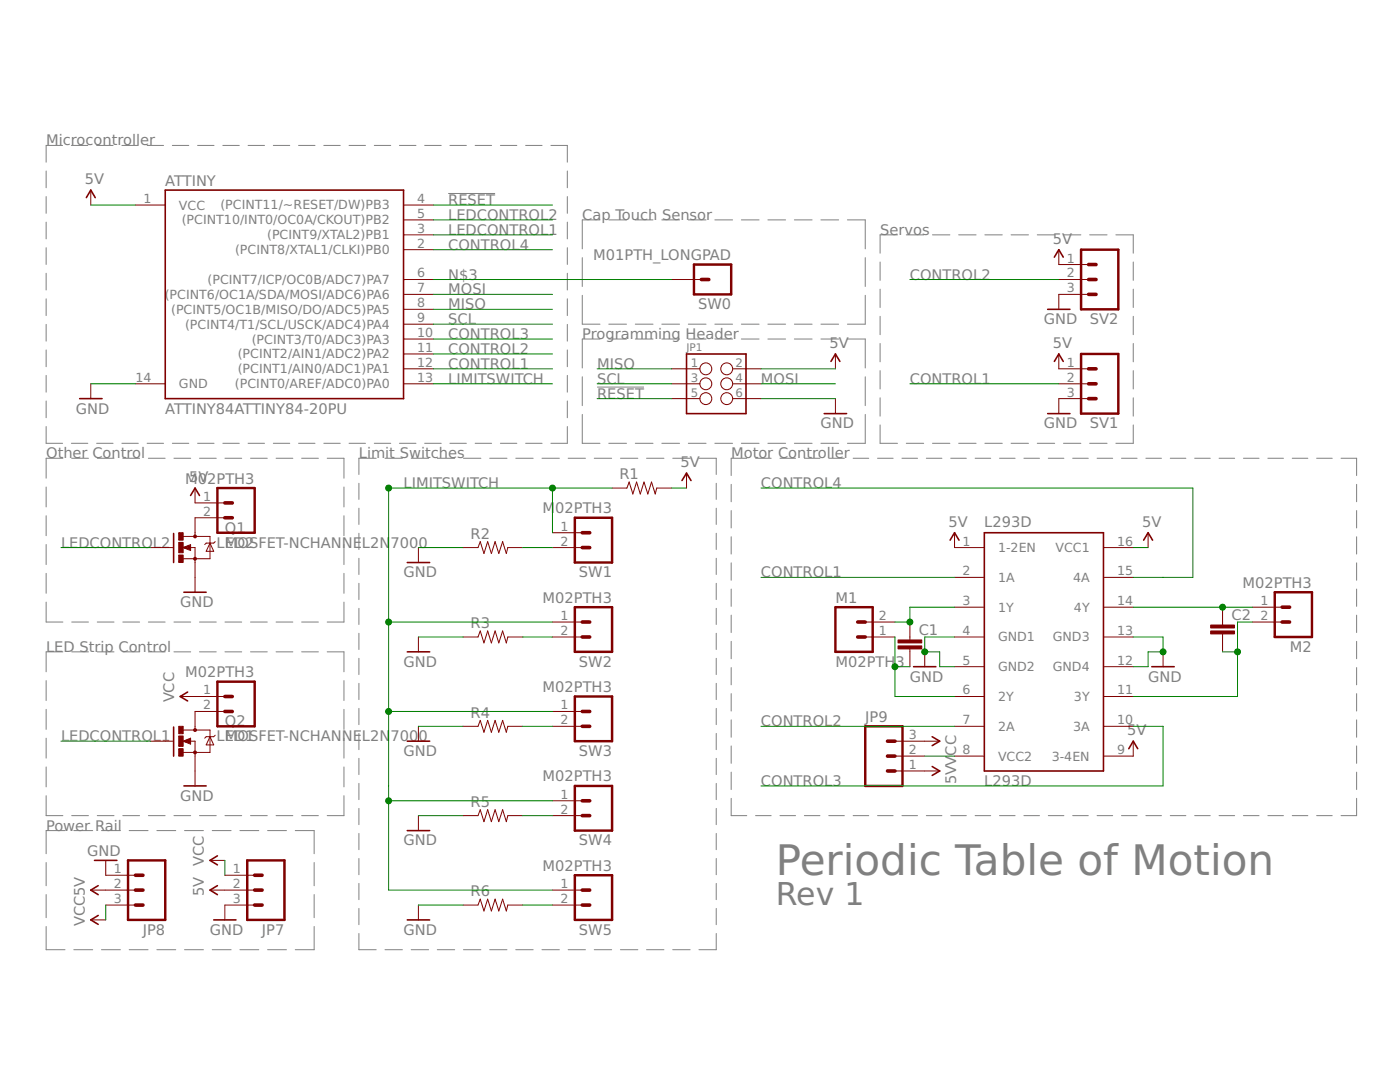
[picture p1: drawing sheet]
<svg xmlns="http://www.w3.org/2000/svg" width="279mm" height="216mm" viewBox="0 0 279 216" stroke-linecap="round" stroke-linejoin="round" font-family="sans-serif">
<g fill="none" stroke="#808080" stroke-width=".2">
<path d="M9.2 34.1v3.4M9.2 39.2v3.4M12.5 29h-3.3v3.4M14.2 29h3.3M19.3 29h3.3M24.3 29h3.3M29.4 29h3.2M34.4 29h3.3M39.4 29h3.3M44.5 29h3.3M49.5 29h3.3M54.5 29h3.3"/>
<path d="M59.6 29h3.3M64.6 29h3.3M69.7 29h3.2M74.7 29h3.3M79.7 29h3.3M84.8 29h3.3M89.5 38.6h9.3M89.8 29h3.3M94.8 29h3.3M99.9 29h3.2M104.9 29h3.3M109.9 29h3.3v3.4"/>
<path d="M113.2 34.1v3.4M113.2 39.2v3.4M9.2 44.3v3.4M9.2 49.4v3.4M9.2 54.5v3.4M9.2 59.6v3.4M113.2 44.3v3.4M113.2 49.4v3.4M113.2 54.5v3.4M113.2 59.6v3.4M116.2 51.4v5.8M116.2 58.9v5.8h3.5"/>
<path d="M119.7 43.9h-3.5v5.8M121.5 43.9h3.5M126.8 43.9h3.5M132.1 43.9h3.5M137.4 43.9h3.5M142.7 43.9h3.5M148 43.9h3.5M153.2 43.9h3.6M158.5 43.9h3.6M163.8 43.9h3.6M169.1 43.9h3.6v5.8M172.7 51.4v5.8"/>
<path d="M172.7 58.9v5.8h-3.6M175.6 52.3v3.6M175.6 57.7v3.7M179.1 46.9h-3.5v3.6M180.9 46.9h3.4M186.1 46.9h3.5M191.3 46.9h3.5M196.6 46.9h3.4M201.8 46.9h3.5M207 46.9h3.5M212.2 46.9h3.5M217.5 46.9h3.4"/>
<path d="M222.7 46.9h3.5v3.6M226.2 52.3v3.6M226.2 57.7v3.7M9.2 64.7v3.4M9.2 69.8v3.4M9.2 74.9v3.4M113.2 64.7v3.4M113.2 69.8v3.4M113.2 74.9v3.4M116.2 75.2v5.7M119.2 77.2h9.3M119.7 67.6h-3.5v5.8"/>
<path d="M121.5 67.6h3.5M121.5 64.7h3.5M126.8 67.6h3.5M126.8 64.7h3.5M132.1 67.6h3.5M132.1 64.7h3.5M137.4 67.6h3.5M137.4 64.7h3.5M142.7 67.6h3.5M142.7 64.7h3.5M148 67.6h3.5M148 64.7h3.5"/>
<path d="M153.2 67.6h3.6M153.2 64.7h3.6M158.5 67.6h3.6M158.5 64.7h3.6M163.8 67.6h3.6M163.8 64.7h3.6M169.1 67.6h3.6v5.8M172.7 75.2v5.7M175.6 63.1v3.7M175.6 68.5v3.7M175.6 74v3.6M175.6 79.4v3.6"/>
<path d="M226.2 63.1v3.7M226.2 68.5v3.7M226.2 74v3.6M226.2 79.4v3.6M9.2 85.1v3.4h3.3M9.2 80v3.4M9.2 97.2v4M12.6 91.4h-3.4v4M14.2 88.5h3.3M14.3 91.4h3.4M19.3 88.5h3.3M19.4 91.4h3.4"/>
<path d="M24.3 88.5h3.3M24.5 91.4h3.4M29.4 88.5h3.2M29.6 91.4h3.4M34.4 88.5h3.3M34.7 91.4h3.4M39.4 88.5h3.3M39.8 91.4h3.4M44.5 88.5h3.3M44.9 91.4h3.3M49.5 88.5h3.3M50 91.4h3.3"/>
<path d="M54.5 88.5h3.3M55.1 91.4h3.3M59.6 88.5h3.3M60.2 91.4h3.3M64.6 88.5h3.3M65.3 91.4h3.3v4M68.6 97.2v4M69.7 88.5h3.2M71.6 96.4v3.3M74.7 88.5h3.3M75.1 91.4h-3.5v3.3M76.8 91.4h3.5"/>
<path d="M79.7 88.5h3.3M82.1 91.4h3.4M84.8 88.5h3.3M87.3 91.4h3.4M89.8 88.5h3.3M92.5 91.4h3.5M94.8 88.5h3.3M97.7 91.4h3.5M99.9 88.5h3.2M102.9 91.4h3.5M104.9 88.5h3.3M108.2 91.4h3.4"/>
<path d="M113.2 85.1v3.4h-3.3M113.2 80v3.4M113.4 91.4h3.4M116.2 82.7v5.8h3.5M118.6 91.4h3.5M121.5 88.5h3.5M123.8 91.4h3.5M126.8 88.5h3.5M129 91.4h3.5M132.1 88.5h3.5M134.3 91.4h3.4M137.4 88.5h3.5"/>
<path d="M139.5 91.4h3.4v3.3M142.7 88.5h3.5M142.9 96.4v3.3M145.9 96.6v3.5M148 88.5h3.5M149 91.4h-3.1v3.5M150.8 91.4h3.1M153.2 88.5h3.6M155.7 91.4h3.1M158.5 88.5h3.6M160.5 91.4h3.1M163.8 88.5h3.6"/>
<path d="M165.4 91.4h3.1M170.3 91.4h3.1M172.7 82.7v5.8h-3.6M175.1 91.4h3.1M175.6 84.8v3.7h3.5M180 91.4h3.1M180.9 88.5h3.4M184.9 91.4h3.1M186.1 88.5h3.5M189.7 91.4h3.1M191.3 88.5h3.5M194.6 91.4h3.1"/>
<path d="M196.6 88.5h3.4M199.5 91.4h3.1M201.8 88.5h3.5M204.3 91.4h3.2M207 88.5h3.5M209.2 91.4h3.1M212.2 88.5h3.5M214.1 91.4h3.1M217.5 88.5h3.4M218.9 91.4h3.2M223.8 91.4h3.1M226.2 84.8v3.7h-3.5"/>
<path d="M228.7 91.4h3.1M233.6 91.4h3.1M238.4 91.4h3.1M243.3 91.4h3.1M248.2 91.4h3.1M253 91.4h3.1M257.9 91.4h3.1M262.8 91.4h3.1M267.6 91.4h3.1v3.5M270.7 96.6v3.5M9.2 102.9v4M9.2 108.6v4"/>
<path d="M9.2 114.4v4M68.6 102.9v4M68.6 108.6v4M68.6 114.4v4M71.6 101.4v3.2M71.6 106.4v3.2M71.6 111.4v3.2M71.6 116.4v3.2M142.9 101.4v3.2M142.9 106.4v3.2M142.9 111.4v3.2M142.9 116.4v3.2"/>
<path d="M145.9 101.9v3.4M145.9 107.1v3.5M145.9 112.3v3.5M145.9 117.5v3.5M270.7 101.9v3.4M270.7 107.1v3.5M270.7 112.3v3.5M270.7 117.5v3.5M9.2 120.1v4h3.4M9.2 135.8v4M12.6 130.1h-3.4v3.9M14.3 124.1h3.4"/>
<path d="M14.3 130.1h3.4M19.4 124.1h3.4M19.4 130.1h3.4M24.5 124.1h3.4M24.5 130.1h3.4M29.6 124.1h3.4M29.6 130.1h3.4M34.7 124.1h3.4M34.7 130.1h3.4M39.8 124.1h3.4M39.8 130.1h3.4M44.9 124.1h3.3"/>
<path d="M44.9 130.1h3.3M50 124.1h3.3M50 130.1h3.3M55.1 124.1h3.3M55.1 130.1h3.3M60.2 124.1h3.3M60.2 130.1h3.3M65.3 130.1h3.3v3.9M68.6 120.1v4h-3.3M68.6 135.8v4M71.6 121.4v3.2M71.6 126.4v3.2"/>
<path d="M71.6 131.4v3.2M71.6 136.4v3.2M142.9 121.4v3.2M142.9 126.4v3.2M142.9 131.4v3.2M142.9 136.4v3.2M145.9 122.7v3.5M145.9 128v3.4M145.9 133.2v3.5M145.9 138.4v3.5M270.7 122.7v3.5M270.7 128v3.4"/>
<path d="M270.7 133.2v3.5M270.7 138.4v3.5M9.2 158.8v4h3.4M9.2 141.5v4M9.2 147.3v4M9.2 153v4M68.6 158.8v4h-3.3M68.6 141.5v4M68.6 147.3v4M68.6 153v4M71.6 141.4v3.2M71.6 146.3v3.3"/>
<path d="M71.6 151.3v3.3M71.6 156.3v3.3M142.9 141.4v3.2M142.9 146.3v3.3M142.9 151.3v3.3M142.9 156.3v3.3M145.9 159.3v3.5h3.1M145.9 143.6v3.5M145.9 148.8v3.5M145.9 154.1v3.4M270.7 143.6v3.5M270.7 148.8v3.5"/>
<path d="M270.7 154.1v3.4M270.7 159.3v3.5h-3.1M9.2 172.1v4.6M9.2 178.5v4.6M13 165.7h-3.8v4.6M14.3 162.8h3.4M14.7 165.7h3.8M19.4 162.8h3.4M20.3 165.7h3.7M24.5 162.8h3.4M25.8 165.7h3.7M29.6 162.8h3.4"/>
<path d="M31.3 165.7h3.8M34.7 162.8h3.4M36.8 165.7h3.8M39.8 162.8h3.4M42.4 165.7h3.7M44.9 162.8h3.3M47.9 165.7h3.7M50 162.8h3.3M53.4 165.7h3.8M55.1 162.8h3.3M58.9 165.7h3.8v4.6M60.2 162.8h3.3"/>
<path d="M62.7 172.1v4.6M62.7 178.5v4.6M71.6 161.3v3.2M71.6 166.3v3.2M71.6 171.3v3.2M71.6 176.3v3.2M142.9 161.3v3.2M142.9 166.3v3.2M142.9 171.3v3.2M142.9 176.3v3.2M150.8 162.8h3.1M155.7 162.8h3.1"/>
<path d="M160.5 162.8h3.1M165.4 162.8h3.1M170.3 162.8h3.1M175.1 162.8h3.1M180 162.8h3.1M184.9 162.8h3.1M189.7 162.8h3.1M194.6 162.8h3.1M199.5 162.8h3.1M204.3 162.8h3.2M209.2 162.8h3.1M214.1 162.8h3.1"/>
<path d="M218.9 162.8h3.2M223.8 162.8h3.1M228.7 162.8h3.1M233.6 162.8h3.1M238.4 162.8h3.1M243.3 162.8h3.1M248.2 162.8h3.1M253 162.8h3.1M257.9 162.8h3.1M262.8 162.8h3.1M9.2 184.9v4.6h3.8M14.7 189.5h3.8"/>
<path d="M20.3 189.5h3.7M25.8 189.5h3.7M31.3 189.5h3.8M36.8 189.5h3.8M42.4 189.5h3.7M47.9 189.5h3.7M53.4 189.5h3.8M62.7 184.9v4.6h-3.8M71.6 186.3v3.2h3.5M71.6 181.3v3.2M76.8 189.5h3.5M82.1 189.5h3.4"/>
<path d="M87.3 189.5h3.4M92.5 189.5h3.5M97.7 189.5h3.5M102.9 189.5h3.5M108.2 189.5h3.4M113.4 189.5h3.4M118.6 189.5h3.5M123.8 189.5h3.5M129 189.5h3.5M134.3 189.5h3.4M142.9 181.3v3.2M142.9 186.3v3.2h-3.4"/>
</g>
<g fill="none" stroke="#800000" stroke-width=".32">
<path d="M17.2 39.4l.9-1.5 .9 1.5M33 37.9h47.5v41.6h-47.5zM210.4 51.3l.9-1.5 .9 1.5M15.9 79.5h4.5M137 70.6h11.9v11.9h-11.9zM165.8 72.1l.9-1.5 .9 1.5M209.1 61.7h4.4M210.4 72.1l.9-1.5 .9 1.5M38 98.9l.9-1.5 .9 1.5M136.1 95.9l.9-1.5 .9 1.5M164.5 82.5h4.5M209.1 82.5h4.4"/>
<path d="M34.6 106.4v5.8M36.7 118.2h4.4M81.3 112.2h4.4M189.6 107.8l.9-1.5 .9 1.5M196.4 106.3h23.8v47.5h-23.8zM228.2 107.8l.9-1.5 .9 1.5M37.4 138.1l-1.4 .9 1.4 .9M81.3 130.1h4.4M182.3 133h4.5M229.9 133h4.4M34.6 145.1v5.8M36.7 156.8h4.4"/>
<path d="M81.3 147.9h4.4M186 147l1.5 .9-1.5 .9M186 153l1.5 .8-1.5 .9M225.3 149.4l.9-1.5 .9 1.5M18.9 171.7h4.4M19.6 176.7l-1.5 .9 1.5 .9M43.4 176.7l-1.5 .9 1.5 .9M43.4 170.8l-1.5 .9 1.5 .9M81.3 165.7h4.4M19.6 182.7l-1.5 .9 1.5 .8M42.7 183.6h4.4M81.3 183.6h4.4"/>
</g>
<g fill="none" stroke="#800000" stroke-width=".2">
<path d="M18.1 37.9v3M27 40.9h6M80.5 40.9h6M80.5 58.7h6M80.5 55.8h6M80.5 49.8h6M80.5 46.9h6M80.5 43.9h6M134 55.8h6M211.3 55.8h6M211.3 49.8v3h6M217.3 58.7h-6v3"/>
<path d="M18.1 76.6v2.9M27 76.6h6M80.5 67.6h6M80.5 70.6h6M80.5 73.6h6M80.5 76.6h6M80.5 64.7h6M80.5 61.7h6M134 73.6h5.7M134 76.6h5.7M134 79.5h5.7M146.2 73.6h5.7"/>
<path d="M146.2 76.6h5.7M146.2 79.5h5.7M166.7 70.6v3M166.7 79.5v3M211.3 70.6v3h6M211.3 76.6h6M217.3 79.5h-6v3M38.9 97.4v3h6M122.2 97.4h2.9l.5-1.2 .7 2.4 .7-2.4 .8 2.4 .7-2.4 .8 2.4 .7-2.4 .8 2.4 .3-1.2h2.9M137 94.4v3M30 109.3h4.5M36.6 109.3l1.4-.6v1.2z"/>
<path d="M36.6 107h5.3v4.5h-5.3M37.9 109.3h1v8.9M41.9 108.4l.8 1.6h-1.6zM42.9 108.1l-.2 .3h-1.6l-.2 .3M44.9 103.3h-6v3.7M83.5 109.3v2.9M92.4 109.3h3l.4-1.2 .8 2.3 .7-2.3 .8 2.3 .7-2.3 .7 2.3 .8-2.3 .7 2.3 .3-1.1h3M110.3 109.3h5.9M110.3 106.3h5.9M190.5 106.3v3h5.9M190.5 115.2h5.9M220.2 109.3h6"/>
<path d="M220.2 115.2h6M229.1 106.3v3M36 139h8.9M83.5 127.1v3M92.4 127.1h3l.4-1.2 .8 2.4 .7-2.4 .8 2.4 .7-2.4 .7 2.4 .8-2.4 .7 2.4 .3-1.2h3M110.3 127.1h5.9M110.3 124.1h5.9M172.7 127.1h5.9M172.7 124.1h5.9M181.6 124.1v3.6M181.6 129.5v3.5M184.6 130.1v2.9"/>
<path d="M190.5 121.2h5.9M190.5 127.1h5.9M190.5 133h5.9M190.5 139h5.9M220.2 121.2h6M220.2 127.1h6M220.2 133h6M220.2 139h6M232.1 130.1v2.9M244 121.2v3.5M244 126.5v3.6M249.9 121.2h6"/>
<path d="M249.9 124.1h6M30 147.9h4.5M36.6 147.9l1.4-.6v1.2zM36.6 145.7h5.3v4.4h-5.3M37.9 147.9h1v8.9M41.9 147l.8 1.6h-1.6zM42.9 146.7l-.2 .3h-1.6l-.2 .3M44.9 142h-6v3.7M83.5 144.9v3M92.4 144.9h3l.4-1.2 .8 2.4 .7-2.4 .8 2.4 .7-2.4 .7 2.4 .8-2.4 .7 2.4 .3-1.2h3M110.3 144.9h5.9M110.3 142h5.9"/>
<path d="M110.3 159.8h5.9M178.6 150.9h6M178.6 147.9h8.9M178.6 153.8h8.9M190.5 144.9h5.9M190.5 150.9h5.9M220.2 144.9h6M226.2 147.9v3h-6M18.1 177.6h8.9M21.1 171.7v2.9h5.9M41.9 177.6h8.9M41.9 171.7h3"/>
<path d="M44.9 174.6h5.9M83.5 162.8v2.9M92.4 162.8h3l.4-1.2 .8 2.4 .7-2.4 .8 2.4 .7-2.4 .7 2.4 .8-2.4 .7 2.4 .3-1.2h3M110.3 162.8h5.9M110.3 177.6h5.9M18.1 183.6h3M21.1 180.6h5.9M50.8 180.6h-5.9v3M83.5 180.6v3M92.4 180.6h3l.4-1.2 .8 2.4 .7-2.4 .8 2.4 .7-2.4 .7 2.4 .8-2.4 .7 2.4 .3-1.2h3M110.3 180.6h5.9"/>
<circle cx="140.9" cy="76.6" r="1.19"/>
<circle cx="140.9" cy="73.6" r="1.19"/>
<circle cx="140.9" cy="79.5" r="1.19"/>
<circle cx="145" cy="79.5" r="1.19"/>
<circle cx="145" cy="76.6" r="1.19"/>
<circle cx="145" cy="73.6" r="1.19"/>
</g>
<g fill="none" stroke="#800000" stroke-width=".49">
<path d="M138.5 52.8h7.4v5.9h-7.4zM215.8 49.8h7.4v11.9h-7.4zM215.8 70.6h7.4v11.9h-7.4zM43.4 97.4h7.4v8.9h-7.4zM114.7 103.3h7.5v8.9h-7.5zM254.4 118.2h7.4v8.9h-7.4zM43.4 136h7.4v8.9h-7.4zM114.7 121.2h7.5v8.9h-7.5zM114.7 139h7.5v8.9h-7.5zM166.7 121.2h7.5v8.9h-7.5zM114.7 156.8h7.5v8.9h-7.5zM172.7 144.9h7.4v11.9h-7.4z"/>
<path d="M25.5 171.7h7.5v11.9h-7.5zM49.3 171.7h7.5v11.9h-7.5zM114.7 174.6h7.5v9h-7.5z"/>
<circle cx="38.9" cy="107" r=".15"/>
<circle cx="38.9" cy="111.5" r=".15"/>
<circle cx="38.9" cy="145.7" r=".15"/>
<circle cx="38.9" cy="150.1" r=".15"/>
</g>
<g fill="none" stroke="#800000" stroke-width=".72">
<path d="M140 55.8h1.5M217.3 55.8h1.4M217.3 58.7h1.4M217.3 52.8h1.4M217.3 79.5h1.4M217.3 76.6h1.4M217.3 73.6h1.4M44.9 103.3h1.5M44.9 100.4h1.5M116.2 109.3h1.5M116.2 106.3h1.5M44.9 139h1.5"/>
<path d="M116.2 124.1h1.5M116.2 127.1h1.5M171.2 124.1h1.5M171.2 127.1h1.5M255.9 124.1h1.5M255.9 121.2h1.5M44.9 142h1.5M116.2 142h1.5M116.2 144.9h1.5M116.2 159.8h1.5M177.1 147.9h1.5M177.1 150.9h1.5"/>
<path d="M177.1 153.8h1.5M27 177.6h1.5M27 174.6h1.5M50.8 177.6h1.5M50.8 174.6h1.5M116.2 162.8h1.5M116.2 177.6h1.5M27 180.6h1.5M50.8 180.6h1.5M116.2 180.6h1.5"/>
</g>
<g fill="#800000" stroke="#800000" stroke-width=".2">
<path d="M35.7 110.7h.9v1.5h-.9z"/>
<path d="M35.7 106.3h.9v1.5h-.9z"/>
<path d="M35.7 108.2h.9v2.1h-.9z"/>
<path d="M35.7 149.4h.9v1.5h-.9z"/>
<path d="M35.7 144.9h.9v1.5h-.9z"/>
<path d="M35.7 146.9h.9v2h-.9z"/>
<path d="M179.2 128.9h4.8v.6h-4.8z"/>
<path d="M179.2 127.7h4.8v.6h-4.8z"/>
<path d="M241.6 125.9h4.8v.6h-4.8z"/>
<path d="M241.6 124.7h4.8v.6h-4.8z"/>
</g>
<path d="M37.9 109l-1 .3 1 .3v-.3h-.3M37.9 147.6l-1 .3 1 .3v-.3h-.3" fill="none" stroke="#800000" stroke-width=".36"/>
<g fill="none" stroke="#008000" stroke-width=".2">
<path d="M18.1 40.9h8.9M86.5 40.9h23.8M86.5 55.8h47.5M86.5 49.8h23.8M86.5 58.7h23.8M86.5 46.9h23.8M86.5 43.9h23.8M181.6 55.8h29.7M18.1 76.6h8.9M86.5 76.6h23.8M86.5 64.7h23.8M86.5 73.6h23.8"/>
<path d="M86.5 70.6h23.8M86.5 67.6h23.8M86.5 61.7h23.8M119.2 76.6h14.8M119.2 79.5h14.8M119.2 73.6h14.8M151.9 76.6h14.8M151.9 79.5h14.8M151.9 73.6h14.8M181.6 76.6h29.7M110.3 97.4v8.9M122.2 97.4h-44.6v80.2h32.7"/>
<path d="M134 97.4h3M151.9 97.4h86.2v17.8h-11.9M12.2 109.3h17.8M83.5 109.3h8.9M104.3 109.3h6M151.9 115.2h38.6M226.2 109.3h2.9M77.6 124.1h32.7M83.5 127.1h8.9M104.3 127.1h6M178.6 133h3M178.6 127.1v11.9h11.9"/>
<path d="M190.5 127.1h-5.9v3h2.9v2.9h3M190.5 121.2h-8.9v2.9h-3M226.2 127.1h5.9v3h-3v2.9h-2.9M226.2 121.2h23.7M244 130.1h3M249.9 124.1h-2.9v14.9h-20.8M12.2 147.9h17.8M77.6 142h32.7M77.6 159.8h32.7M83.5 144.9h8.9M104.3 144.9h6M151.9 144.9h38.6"/>
<path d="M184.6 150.9h5.9M226.2 144.9h5.9v11.9h-80.2M44.9 171.7v2.9M83.5 162.8h8.9M104.3 162.8h6M21.1 180.6v3M83.5 180.6h8.9M104.3 180.6h6"/>
</g>
<g fill="#008000" stroke="#008000" stroke-width=".2">
<circle cx="184.6" cy="130.1" r=".59"/>
<circle cx="232.1" cy="130.1" r=".59"/>
<circle cx="244" cy="121.2" r=".59"/>
<circle cx="247" cy="130.1" r=".59"/>
<circle cx="181.6" cy="124.1" r=".59"/>
<circle cx="178.6" cy="133" r=".59"/>
<circle cx="110.3" cy="97.4" r=".59"/>
<circle cx="77.6" cy="97.4" r=".59"/>
<circle cx="77.6" cy="124.1" r=".59"/>
<circle cx="77.6" cy="142" r=".59"/>
<circle cx="77.6" cy="159.8" r=".59"/>
</g>
<text font-size="8.4" fill="#808080" x="154.8" y="174.6">Periodic Table of Motion</text>
<text font-size="6.3" fill="#808080" x="154.8" y="180.6">Rev 1</text>
<g font-size="2.9" fill="#808080">
<text x="9.2" y="29">Microcontroller</text>
<text x="16.9" y="36.8">5V</text>
<text x="33" y="37">ATTINY</text>
<text x="89.5" y="40.9">RESET</text>
<text x="89.5" y="46.9">LEDCONTROL1</text>
<text x="89.5" y="43.9">LEDCONTROL2</text>
<text x="116.2" y="43.9">Cap Touch Sensor</text>
<text x="175.6" y="46.9">Servos</text>
<text x="89.5" y="49.8">CONTROL4</text>
<text x="118.4" y="51.9">M01PTH_LONGPAD</text>
<text x="210.1" y="48.6">5V</text>
<text x="89.5" y="55.8">N$3</text>
<text x="89.5" y="58.7">MOSI</text>
<text x="181.6" y="55.8">CONTROL2</text>
<text x="89.5" y="64.7">SCL</text>
<text x="89.5" y="61.7">MISO</text>
<text x="139.3" y="61.7">SW0</text>
<text x="208.3" y="64.7">GND</text>
<text x="217.5" y="64.7">SV2</text>
<text x="89.5" y="70.6">CONTROL2</text>
<text x="89.5" y="67.7">CONTROL3</text>
<text x="116.2" y="67.7">Programming Header</text>
<text x="165.5" y="69.4">5V</text>
<text x="210.1" y="69.4">5V</text>
<text x="89.5" y="73.6">CONTROL1</text>
<text x="89.5" y="76.6">LIMITSWITCH</text>
<text x="119.2" y="76.6">SCL</text>
<text x="119.2" y="73.6">MISO</text>
<text x="151.9" y="76.6">MOSI</text>
<text x="181.6" y="76.6">CONTROL1</text>
<text x="15.2" y="82.5">GND</text>
<text x="33" y="82.5">ATTINY84ATTINY84-20PU</text>
<text x="119.2" y="79.5">RESET</text>
<text x="163.8" y="85.5">GND</text>
<text x="208.3" y="85.5">GND</text>
<text x="217.5" y="85.5">SV1</text>
<text x="9.2" y="91.4">Other Control</text>
<text x="71.6" y="91.4">Limit Switches</text>
<text x="123.6" y="95.6">R1</text>
<text x="135.8" y="93.2">5V</text>
<text x="145.9" y="91.4">Motor Controller</text>
<text x="37" y="96.5">M02PTH3</text>
<text x="37.7" y="96.2">5V</text>
<text x="80.5" y="97.4">LIMITSWITCH</text>
<text x="151.9" y="97.4">CONTROL4</text>
<text x="44.9" y="106.3">Q1</text>
<text x="93.9" y="107.5">R2</text>
<text x="108.3" y="102.4">M</text>
<text x="110.8" y="102.4">02PTH3</text>
<text x="189.3" y="105.1">5V</text>
<text x="196.4" y="105.1">L293D</text>
<text x="227.9" y="105.1">5V</text>
<text x="12.2" y="109.3">LEDCONTROL2</text>
<text x="43.2" y="109.3">LED2</text>
<text x="44.9" y="109.3">MOSFET-NCHANNE</text>
<text x="72.2" y="109.3">L2N</text>
<text x="77.9" y="109.3">7000</text>
<text x="80.5" y="115.2">GND</text>
<text x="115.5" y="115.2">SW1</text>
<text x="151.9" y="115.2">CONTROL1</text>
<text x="248" y="117.3">M02PTH3</text>
<text x="36" y="121.2">GND</text>
<text x="93.9" y="125.3">R3</text>
<text x="108.3" y="120.3">M02PTH3</text>
<text x="166.7" y="120.3">M1</text>
<text x="245.8" y="123.7">C2</text>
<text x="9.2" y="130.1">LED Strip Control</text>
<text x="183.4" y="126.7">C1</text>
<text x="257.4" y="130.1">M2</text>
<text x="37" y="135.1">M02PTH3</text>
<text x="80.5" y="133">GND</text>
<text x="115.5" y="133">SW2</text>
<text x="166.7" y="133">M02PTH</text>
<text x="178.7" y="133">3</text>
<text x="181.6" y="136">GND</text>
<text x="229.1" y="136">GND</text>
<text x="34.8" y="140.2" transform="rotate(-90 34.8 140.2)">VCC</text>
<text x="93.9" y="143.2">R4</text>
<text x="108.3" y="138.1">M02PTH3</text>
<text x="12.2" y="147.9">LEDCONTROL1</text>
<text x="43.2" y="147.9">LED1</text>
<text x="44.9" y="147.9">MOSFET-NCHANNE</text>
<text x="44.9" y="144.9">Q2</text>
<text x="72.2" y="147.9">L2N</text>
<text x="77.9" y="147.9">7000</text>
<text x="151.9" y="144.9">CONTROL2</text>
<text x="172.7" y="144">JP9</text>
<text x="225" y="146.7">5V</text>
<text x="80.5" y="150.9">GND</text>
<text x="108.3" y="155.9">M02PTH3</text>
<text x="115.5" y="150.9">SW3</text>
<text x="190.8" y="150.8" transform="rotate(-90 190.8 150.8)">CC</text>
<text x="36" y="159.8">GND</text>
<text x="93.9" y="161">R5</text>
<text x="151.9" y="156.8">CONTROL3</text>
<text x="190.8" y="156.5" transform="rotate(-90 190.8 156.5)">5VV</text>
<text x="196.4" y="156.8">L293D</text>
<text x="9.2" y="165.7">Power Rail</text>
<text x="17.4" y="170.8">GND</text>
<text x="40.7" y="172.9" transform="rotate(-90 40.7 172.9)">VCC</text>
<text x="80.5" y="168.7">GND</text>
<text x="108.3" y="173.7">M02PTH3</text>
<text x="115.5" y="168.7">SW4</text>
<text x="40.7" y="178.8" transform="rotate(-90 40.7 178.8)">5V</text>
<text x="93.9" y="178.8">R6</text>
<text x="16.9" y="184.8" transform="rotate(-90 16.9 184.8)">VCC5V</text>
<text x="28.5" y="186.5">JP8</text>
<text x="41.9" y="186.5">GND</text>
<text x="52.3" y="186.5">JP7</text>
<text x="80.5" y="186.5">GND</text>
<text x="115.5" y="186.5">SW5</text>
</g>
<g font-size="2.5" fill="#808080">
<text x="28.6" y="40.5">1</text>
<text x="35.7" y="41.8">VCC</text>
<text x="44" y="41.8">(PCINT11/~RESET/DW)PB3</text>
<text x="83.3" y="40.5">4</text>
<text x="36.3" y="44.8">(PCINT10/INT0/OC0A/CKOUT)PB2</text>
<text x="53.3" y="47.7">(PCINT9/XTAL2)PB1</text>
<text x="83.3" y="46.4">3</text>
<text x="83.3" y="43.5">5</text>
<text x="46.9" y="50.7">(PCINT8/XTAL1/CLKI)PB0</text>
<text x="83.3" y="49.4">2</text>
<text x="212.9" y="52.4">1</text>
<text x="32.9" y="59.6">(PCINT6/OC1A/SDA/MOSI/ADC6)PA6</text>
<text x="41.4" y="56.7">(PCINT7/ICP/OC0B/ADC7)PA7</text>
<text x="83.3" y="58.3">7</text>
<text x="83.3" y="55.4">6</text>
<text x="212.9" y="55.4">2</text>
<text x="212.9" y="58.3">3</text>
<text x="34.2" y="62.6">(PCINT5/OC1B/MISO/DO/ADC5)PA5</text>
<text x="36.9" y="65.6">(PCINT4/T1/SCL/USCK/ADC4)PA4</text>
<text x="83.3" y="64.3">9</text>
<text x="83.3" y="61.3">8</text>
<text x="47.4" y="71.5">(PCINT2/AIN1/ADC2)PA2</text>
<text x="50.2" y="68.5">(PCINT3/T0/ADC3)PA3</text>
<text x="83.3" y="67.2">10</text>
<text x="83.3" y="70.2">11</text>
<text x="27" y="76.2">14</text>
<text x="35.7" y="77.5">GND</text>
<text x="46.9" y="77.5">(PCINT0/AREF/ADC0)PA0</text>
<text x="47.4" y="74.5">(PCINT1/AIN0/ADC1)PA1</text>
<text x="83.3" y="73.2">12</text>
<text x="83.3" y="76.2">13</text>
<text x="212.9" y="73.2">1</text>
<text x="212.9" y="76.2">2</text>
<text x="212.9" y="79.1">3</text>
<text x="40.5" y="99.9">1</text>
<text x="40.5" y="102.9">2</text>
<text x="111.9" y="105.9">1</text>
<text x="111.9" y="108.8">2</text>
<text x="192.1" y="108.8">1</text>
<text x="199.2" y="110.2">1-2EN</text>
<text x="210.6" y="110.2">VCC1</text>
<text x="223" y="108.8">16</text>
<text x="192.1" y="114.8">2</text>
<text x="199.2" y="116.1">1A</text>
<text x="214.2" y="116.1">4A</text>
<text x="223" y="114.8">15</text>
<text x="111.9" y="123.7">1</text>
<text x="175.4" y="123.7">2</text>
<text x="192.1" y="120.7">3</text>
<text x="199.2" y="122">1Y</text>
<text x="214.3" y="122">4Y</text>
<text x="223" y="120.7">14</text>
<text x="251.5" y="120.7">1</text>
<text x="251.5" y="123.7">2</text>
<text x="111.9" y="126.7">2</text>
<text x="175.4" y="126.7">1</text>
<text x="192.1" y="126.7">4</text>
<text x="199.2" y="128">GND1</text>
<text x="210.1" y="128">GND3</text>
<text x="223" y="126.7">13</text>
<text x="192.1" y="132.6">5</text>
<text x="199.2" y="133.9">GND2</text>
<text x="210.1" y="133.9">GND4</text>
<text x="223" y="132.6">12</text>
<text x="40.5" y="138.6">1</text>
<text x="40.5" y="141.5">2</text>
<text x="111.9" y="141.5">1</text>
<text x="192.1" y="138.6">6</text>
<text x="199.2" y="139.9">2Y</text>
<text x="214.3" y="139.9">3Y</text>
<text x="223" y="138.6">11</text>
<text x="111.9" y="144.5">2</text>
<text x="181.3" y="147.5">3</text>
<text x="192.1" y="144.5">7</text>
<text x="199.2" y="145.8">2A</text>
<text x="214.2" y="145.8">3A</text>
<text x="223" y="144.5">10</text>
<text x="181.3" y="153.4">1</text>
<text x="181.3" y="150.5">2</text>
<text x="192.1" y="150.5">8</text>
<text x="199.2" y="151.8">VCC2</text>
<text x="209.9" y="151.8">3-4EN</text>
<text x="223" y="150.5">9</text>
<text x="111.9" y="159.4">1</text>
<text x="111.9" y="162.3">2</text>
<text x="22.7" y="174.2">1</text>
<text x="22.7" y="177.2">2</text>
<text x="46.5" y="174.2">1</text>
<text x="46.5" y="177.2">2</text>
<text x="111.9" y="177.2">1</text>
<text x="22.7" y="180.2">3</text>
<text x="46.5" y="180.2">3</text>
<text x="111.9" y="180.2">2</text>
</g>
<g font-size="2.3" fill="#808080">
<text x="137.9" y="73.3">1</text>
<text x="137.9" y="76.3">3</text>
<text x="146.8" y="73.3">2</text>
<text x="146.8" y="76.3">4</text>
<text x="137.9" y="79.2">5</text>
<text x="146.8" y="79.2">6</text>
</g>
<text font-size="2.1" fill="#808080" x="137" y="70">JP1</text>
</svg>
